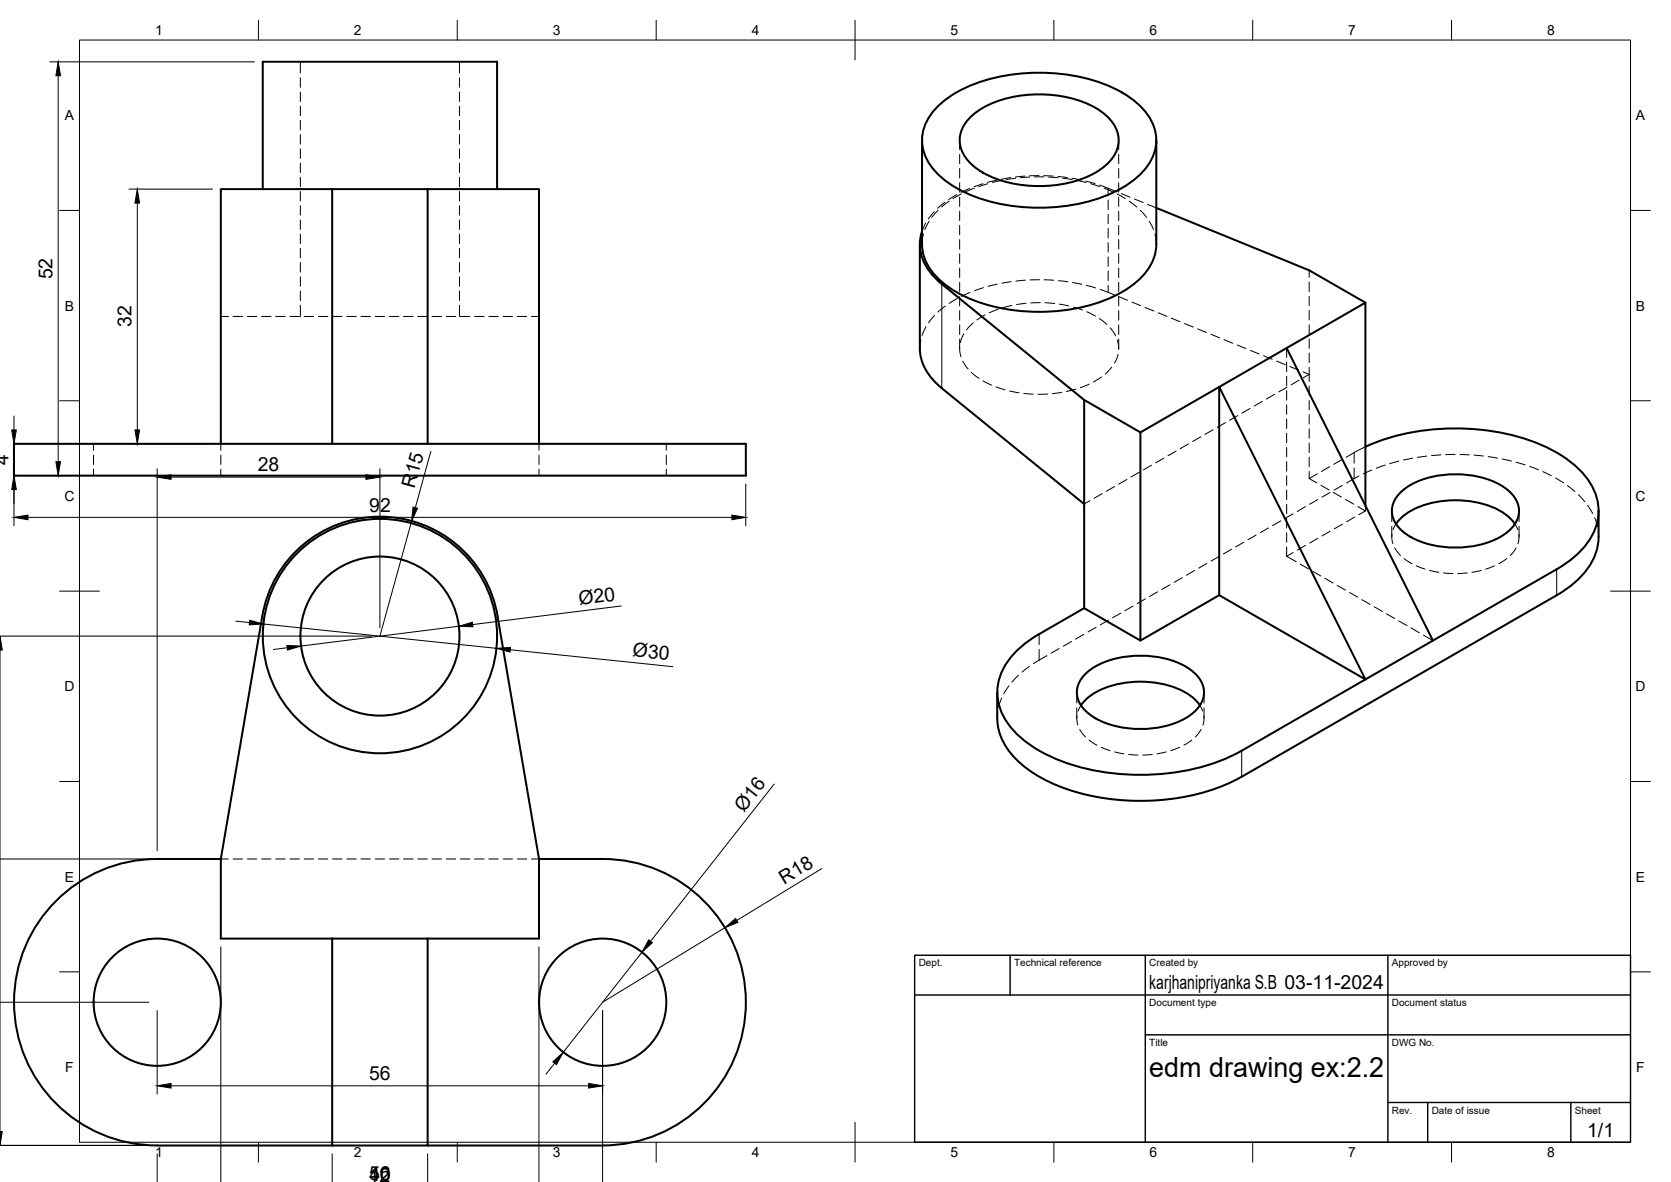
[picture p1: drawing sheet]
<svg xmlns="http://www.w3.org/2000/svg" width="420mm" height="297mm" viewBox="0 0 420 297" stroke-linecap="round" stroke-linejoin="round" font-family="sans-serif">
<!-- layer: Visible -->
<g fill="none" stroke="#000" stroke-width=".51">
<path d="M231.8 35.2v26.2a13 13 0 0 0 5.7 10 39.4 39.4 0 0 0 23.8 7 39.4 39.4 0 0 0 23.8-7 13 13 0 0 0 5.6-10v-26.2M235.9 26.7a34 34 0 0 1 20-8.1 45.3 45.3 0 0 1 26.2 4.6 16 16 0 0 1 8.4 10 11.4 11.4 0 0 1-3.8 10.6 34 34 0 0 1-20 8.1 45.3 45.3 0 0 1-26.2-4.7 16 16 0 0 1-8.4-9.9 11.4 11.4 0 0 1 3.8-10.6zM243.6 29.9a23.2 23.2 0 0 1 15-6.1 29.2 29.2 0 0 1 18.2 4.2 8.4 8.4 0 0 1 4.1 9.4 13.5 13.5 0 0 1-8.4 7.4 31.8 31.8 0 0 1-25.3-1.4 9.9 9.9 0 0 1-5.9-8.2 7.8 7.8 0 0 1 2.3-5.3zM66.1 47.5v-32h58.9v32M83.5 47.5h24v64h-24zM83.5 47.5h-28v64M107.5 47.5h28v64M231.8 58.1a11.5 11.5 0 0 0 4 12.4l36.8 30v26.2M290.7 52.2l38.5 15.7 14.1 8.2M231.3 61.4v26.2a13 13 0 0 0 5.5 10l35.8 29.1M306.6 97.2l16.9-9.7 36.8 73.5-17 9.7zM306.6 97.2v52.4l36.7 21.1-31.1 18a55.3 55.3 0 0 1-33.8 5.5 43.6 43.6 0 0 1-20.7-8 15.8 15.8 0 0 1-6.9-13 16.2 16.2 0 0 1 6.9-11.4l3.6-2.5 11.3-6.5 14.1 8.2 19.9-11.4"/>
<path d="M306.6 97.2l-19.9 11.5v52.3M323.5 87.5l19.8-11.4v50.9M83.5 111.5h-80v8h184v-8h-80M272.6 100.5l14.1 8.2M343.3 112.3a57.8 57.8 0 0 1 45.7 .2 24 24 0 0 1 11.6 10.3 13.1 13.1 0 0 1-2.6 15.1 26.4 26.4 0 0 1-6.6 5.2l-31.1 17.9M272.6 126.7v26.1M351 131.7a15.6 15.6 0 0 1 10.5-5.6 23.7 23.7 0 0 1 17.2 3.3l2.2 2.3M352.4 123.5a21.6 21.6 0 0 1 16-4.2 18.3 18.3 0 0 1 12 5.2 6 6 0 0 1-.8 8.7 21.6 21.6 0 0 1-16.1 4.3 18.3 18.3 0 0 1-12-5.2 6 6 0 0 1 .9-8.8zM402 128.4v6.5a15.6 15.6 0 0 1-6.7 12l-3.9 2.7-79.2 45.6a56 56 0 0 1-35.1 5.3 39.7 39.7 0 0 1-21.5-9.6 14.7 14.7 0 0 1-4.8-10.4l-.1-6.5M271.8 177.3a15.6 15.6 0 0 1 10.5-5.6 23.7 23.7 0 0 1 17.2 3.3l2.2 2.3M273.2 169.1a21.6 21.6 0 0 1 16-4.2 18.3 18.3 0 0 1 12 5.1 6 6 0 0 1-.8 8.8 21.6 21.6 0 0 1-16.1 4.3 18.3 18.3 0 0 1-12-5.2 6 6 0 0 1 .9-8.8zM55.5 215.9h-16a36 36 0 0 0-36 36 36 36 0 0 0 36 36"/>
<path d="M55.5 215.9l10.5-61.1a30 30 0 0 1 29.5-25 30 30 0 0 1 29.6 25l10.4 61.1M55.5 215.9v20h28M135.5 215.9h16a36 36 0 0 1 36 36 36 36 0 0 1-36 36M135.5 215.9v20h-28M83.5 235.9h24v52h-24zM39.5 287.9h44M107.5 287.9h44"/>
<circle cx="95.5" cy="159.8" r="29.5"/>
<circle cx="95.5" cy="159.8" r="20"/>
<circle cx="39.5" cy="251.9" r="16"/>
<circle cx="151.5" cy="251.9" r="16"/>
</g>
<!-- layer: Hidden -->
<g fill="none" stroke="#000" stroke-width=".25">
<path d="M75.5 15.5v2.9M75.5 19.5v2.4M115.5 15.5v2.9M115.5 19.5v2.4M75.5 23.1v2.4M75.5 26.7v2.4M75.5 30.3v2.3M75.5 33.8v2.4M75.5 37.4v2.4M115.5 23.1v2.4M115.5 26.7v2.4M115.5 30.3v2.3"/>
<path d="M115.5 33.8v2.4M115.5 37.4v2.4M241.3 35.2v2.4M241.3 38.8v2.4M281.3 35.2v2.4M281.3 38.8v2.4M75.5 41v2.4M75.5 44.5v2.4M75.5 48.1v2.4M75.5 51.7v2.4M75.5 55.3v2.3M75.5 58.8v2.4"/>
<path d="M115.5 41v2.4M115.5 44.5v2.4M115.5 48.1v2.4M115.5 51.7v2.4M115.5 55.3v2.3M115.5 58.8v2.4M232.2 58.8l-.4 2.6M232.8 56.1l-1 2.1M233.6 55.6l-1.1 2.1M234.9 53.2l-1.5 1.8M235.9 52.8l-1.6 1.8M237.6 50.8l-1.9 1.6"/>
<path d="M238.6 50.6l-1.9 1.4M240.6 48.9l-2.1 1.3M241.3 42.4v2.3M241.3 45.9v2.4M241.3 49.5v2.4M241.3 53.1v2.3M241.3 56.6v2.4M241.7 48.7l-2.1 1.2M243.8 47.4l-2.2 1M245 47.3l-2.2 .9M247.2 46.2l-2.3 .7M248.3 46.2l-2.2 .7"/>
<path d="M250.6 45.3l-2.3 .5M251.8 45.3l-2.3 .6M254.1 44.6l-2.3 .4M255.4 44.8l-2.4 .3M257.7 44.2l-2.4 .3M258.9 44.5l-2.4 .2M260.1 44.5h2.4M261.3 44.1l-2.4 .1M262.4 44.1l2.4 .1M263.7 44.5l2.3 .2M266 44.4l2.4 .2M267.2 44.8l2.4 .3"/>
<path d="M269.6 44.8l2.3 .4M270.8 45.3l2.3 .6M273 45.5l2.3 .7M274.2 46.2l2.3 .7M276.5 46.5l4.3 1.7M277.6 47.3l2.2 .9M280.9 48.7l2.1 1.2M281.3 42.4v2.3M281.3 45.9v2.4M281.3 49.5v2.4M281.3 53.1v2.3M281.3 56.6v2.4"/>
<path d="M281.9 48.6l2.2 1M284 50.6l1.8 1.4M285.2 50l2.2 .9M286.7 52.8l1.6 1.8M288.5 51.4l2.2 .8M289 55.6l1 2.1M290.4 58.9l.3 2.5M55.5 79.5h1.9M58.6 79.5h2.4M62.2 79.5h2.4M65.8 79.5h2.3M69.3 79.5h2.4"/>
<path d="M72.9 79.5h2.4M75.5 62.4v2.4M75.5 66v2.4M75.5 69.6v2.3M75.5 73.1v2.4M75.5 76.7v2.8M76.5 79.5h2.3M80.1 79.5h2.3M83.6 79.5h2.4M87.2 79.5h2.4M90.8 79.5h2.3M94.3 79.5h2.4"/>
<path d="M97.9 79.5h2.4M101.5 79.5h2.4M105.1 79.5h2.3M108.6 79.5h2.4M112.2 79.5h2.4M115.5 62.4v2.4M115.5 66v2.4M115.5 69.6v2.3M115.5 73.1v2.4M115.5 76.7v2.8M115.8 79.5h2.4M119.3 79.5h2.4"/>
<path d="M122.9 79.5h2.4M126.5 79.5h2.4M130 79.5h2.4M133.6 79.5h1.9M235 79.3l-1.5 1.8M237.7 76.9l-1.9 1.5M240.7 75l-2 1.2M241.3 60.2v2.4M241.3 63.8v2.4M241.3 67.4v2.4M241.3 70.9v2.4M241.3 74.5v2.4"/>
<path d="M241.3 78.1v2.4M243.9 73.5l-2.2 1M247.3 72.3l-2.3 .8M247.7 79.1l-2.1 1.3M250.7 71.4l-2.3 .6M251 77.7l-2.3 .9M254.3 70.8l-2.4 .4M254.4 76.8l-2.3 .6M257.8 70.4l-2.4 .2M258 76.2l-2.4 .3M261.4 70.3h-2.4M261.6 76.1h-2.4"/>
<path d="M262.6 70.3l2.3 .1M262.8 76.1l2.4 .2M266.1 70.5l2.4 .3M266.4 76.4l2.3 .5M269.7 71l2.3 .4M269.9 77.2l2.3 .7M273.2 71.7l2.3 .7M273.3 78.4l2.1 1M276.6 72.7l3.6 1.4M281.3 60.2v2.4M281.3 63.8v2.4M281.3 67.4v2.4"/>
<path d="M281.3 70.9v2.4M281.3 74.5v2.4M281.3 78.1v2.4M281.3 74.6l2.2 .9M284.6 75.9l2.2 .9M287.9 77.3l2.2 .9M291.2 78.6l2.2 .9M294.5 80l2.2 .9M329.2 67.9v1.8M329.2 70.9v2.4M329.2 74.5v2.3M329.2 78v2.4"/>
<path d="M231.5 85.4l-.2 2.2M232.8 82.1l-.9 2.2M241.3 87.3l.3 2.3M241.3 81.6v2.4M241.3 85.2v2.4M242.1 90.7l1.3 2M242.4 83.9l-.9 2.2M244.3 93.6l1.8 1.5M244.7 81.2l-1.7 1.7M247.2 95.7l2.1 1.1M250.4 97.2l2.3 .8M253.9 98.3l2.3 .4"/>
<path d="M257.4 98.9l2.4 .1M263.4 99l-2.4 .1M267 98.6l-2.4 .3M270.5 97.8l-2.3 .6M273.9 96.5l-2.3 .9M276.4 80.1l1.9 1.4M277 94.7l-2.1 1.3M279.2 82.4l1.3 2M279.5 92.3l-1.6 1.7M280.9 85.5l.4 2.3M281.1 89l-.9 2.3M281.3 81.6v2.4"/>
<path d="M281.3 85.2v2.4M297.8 81.3l2.2 .9M301.2 82.7l2.2 .9M304.5 84l2.2 .9M307.8 85.4l2.2 .9M311.1 86.7l2.2 .9M314.4 88.1l2.2 .8M317.7 89.4l2.2 .9M320.5 99.1l-2.1 1.2M321 90.7l2.2 .9M323.5 87.5v2.3M323.5 91v2.4"/>
<path d="M323.5 94.6v2.4M323.5 98.2v2.3M323.6 97.3l-2.1 1.2M324.3 92.1l2.2 .9M326.7 95.5l-2.1 1.2M327.6 93.4l1.6 .7-1.5 .8M329.2 81.6v2.4M329.2 85.2v2.4M329.2 88.7v2.4M329.2 92.3v3.5M329.2 97.1v2.3M23.5 111.5v1.6"/>
<path d="M23.5 114.3v2.4M23.5 117.9v1.6M55.5 111.5v1.6M55.5 114.3v2.4M55.5 117.9v1.6M135.5 111.5v1.6M135.5 114.3v2.4M135.5 117.9v1.6M167.5 111.5v1.6M167.5 114.3v2.4M167.5 117.9v1.6M286.4 118.7l-2 1.2"/>
<path d="M289.5 116.9l-2 1.2M292.6 115.1l-2 1.2M295.7 113.4l-2 1.1M298.8 111.6l-2 1.2M301.9 109.8l-2 1.2M305 108l-2 1.2M308.1 106.2l-2.1 1.2M311.2 104.4l-2.1 1.2M314.3 102.6l-2 1.2M317.4 100.9l-2.1 1.2M323.5 101.7v2.4M323.5 105.3v2.4"/>
<path d="M323.5 108.9v2.4M323.5 112.4v2.4M323.5 116v2.4M323.5 119.6v2.4M329.2 100.6v2.4M329.2 104.2v2.4M329.2 107.8v2.3M329.2 111.3v2.4M329.2 114.9v2.4M329.2 118.5v1.8M331.2 119.1l-2 1.2 1.9 1.1M334.3 117.3l-2 1.2"/>
<path d="M337.4 115.5l-2.1 1.2M341.7 119.6l-3.1 1.8M343.3 112.3l-4.8 2.6M344.9 118.1l-2.1 1M348.3 116.9l-2.2 .8M351.7 115.9l-2.3 .6M355.2 115.2l-2.3 .4M358.8 114.6l-2.4 .3M362.3 114.3l-2.4 .2M365.9 114.2h-2.4M367.1 114.2l2.3 .1M370.6 114.4l2.4 .2"/>
<path d="M374.2 114.8l2.3 .3M377.7 115.3l2.3 .6M381.2 116.1l2.3 .7M384.6 117.2l2.2 .9M387.9 118.5l2.2 1.1M274.1 125.8l-1.5 .9M277.2 124l-2.1 1.2M280.2 122.3l-2 1.2M283.4 120.5l-2.1 1.2M306.6 139.8l-2.1 1.2M309.7 138l-2.1 1.2M312.8 136.3l-2.1 1.1"/>
<path d="M315.8 134.5l-2 1.1M318.9 132.7l-2 1.2M322.1 130.9l-2.1 1.2M323.5 139.8l2.4 1.4M323.5 123.2v2.3M323.5 126.7v2.4M323.5 130.3v2.4M323.5 133.9v2.4M323.5 137.4v2.4M325.1 129.1l-2 1.2M325.2 138.9l-1.7 .9M328.2 127.3l-2 1.2"/>
<path d="M328.3 137.1l-2.1 1.1M331.3 125.5l-2 1.2M331.4 135.3l-2.1 1.2M332.1 121.9l2.1 1.2M334.4 123.8l-2 1.2M334.5 133.5l-2.1 1.2M335.2 123.7l2.1 1.2M337.5 122l-2.1 1.2M337.5 131.7l-2 1.2M338.3 125.5l2.1 1.2M340.6 129.9l-2 1.2M341.4 127.3l1.9 1.1-1.6 .9"/>
<path d="M343.3 127v1.4M349.9 128.4v2.7M349.9 132.3v2.6M350 134.2v1.4l.2 1M350.7 137.7l1.4 1.9M351 131.7l-.7 1.4M380.9 131.7l.7 1.4M381.2 137.7l-1.4 1.9M381.9 134.3v1.3l-.2 1M382 128.4v2.7M382 132.3v2.6M391.1 120.1l2 1.3"/>
<path d="M394.1 122l1.9 1.5M396.9 124.3l1.6 1.8M399.2 127l1.3 2M401 130.1l.7 2.3M401.9 133.5l.1 1.4M272.5 159.4l-2.1 1.2M275.6 157.6l-2 1.2M278.7 155.9l-2.1 1.1M281.8 154.1l-2.1 1.2M284.9 152.3l-2.1 1.2M288 150.5l-2.1 1.2M291.1 148.7l-2.1 1.2"/>
<path d="M294.2 146.9l-2.1 1.2M297.3 145.2l-2.1 1.2M300.4 143.4l-2.1 1.2M303.5 141.6l-2.1 1.2M326.9 141.8l2.1 1.2M330.1 143.6l2 1.1M333.1 145.3l2.1 1.2M336.2 147.1l2.1 1.2M339.3 148.9l2.1 1.2M342.4 150.7l2.1 1.2M345.5 152.5l2.1 1.2M348.6 154.2l2.1 1.2"/>
<path d="M351.7 156l2.1 1.2M353 140.4l2 1.3M354.8 157.8l2.1 1.2M356.1 142.2l2.2 .8M357.9 159.6l2.4 1.4M359.5 143.3l2.3 .5M363 144l2.4 .1M368.9 144l-2.4 .1M372.4 143.3l-2.3 .5M375.8 142.2l-2.2 .8M378.9 140.4l-2 1.3M250.9 178.8l-.2 1.7"/>
<path d="M251.9 175.4l-.8 2.3M253.7 172.3l-1.3 2.1M256.1 169.7l-1.7 1.7M258.8 167.5l-1.8 1.4M263.2 164.8l-3.4 2M266.3 163l-2 1.2M269.4 161.2l-2 1.2M270.7 174v2.7M270.7 177.9v2.6M270.8 179.9v1.3l.2 1M271.8 177.3l-.7 1.4M301.7 177.3l.7 1.4"/>
<path d="M302.7 179.9v1.3l-.2 1M302.7 174v2.7M302.7 177.9v2.6M271.5 183.3l1.4 1.9M273.8 186l2 1.3M276.9 187.8l2.2 .8M280.3 189l2.3 .4M283.8 189.6l2.4 .1M289.7 189.6l-2.4 .1M293.2 189l-2.3 .4M296.6 187.8l-2.2 .8M299.7 186l-2 1.3"/>
<path d="M302 183.3l-1.5 1.9M55.5 215.9h1.9M58.6 215.9h2.4M62.2 215.9h2.4M65.8 215.9h2.3M69.3 215.9h2.4M72.9 215.9h2.4M76.5 215.9h2.3M80.1 215.9h2.3M83.6 215.9h2.4M87.2 215.9h2.4M90.8 215.9h2.3"/>
<path d="M94.3 215.9h2.4M97.9 215.9h2.4M101.5 215.9h2.4M105.1 215.9h2.3M108.6 215.9h2.4M112.2 215.9h2.4M115.8 215.9h2.4M119.3 215.9h2.4M122.9 215.9h2.4M126.5 215.9h2.4M130 215.9h2.4M133.6 215.9h1.9"/>
</g>
<!-- layer: Hidden Narrow -->
<path d="M278.6 47.3v1.8M278.6 50.3v2.3M278.6 53.8v2.4M278.6 57.4v2.4M278.6 61v2.4M278.6 64.6v2.3M278.6 68.1v2.4M278.6 71.7v1.8M340.5 113.7v2.7M340.5 117.6v2.7M261.3 159.3v2.7M261.3 163.2v2.7" fill="none" stroke="#000" stroke-width=".25"/>
<!-- layer: Visible Narrow -->
<path d="M236.8 71.4v26.2M391.4 143.1v6.5M312.2 188.7v6.5" fill="none" stroke="#000" stroke-width=".25"/>
<!-- layer: BORDER -->
<g fill="none" stroke="#000" stroke-width=".25">
<path d="M20 10.1h390v276.9h-390zM65 5.1v5M115 5.1v5M165 5.1v5M215 5.1v10M265 5.1v5M315 5.1v5M365 5.1v5M15 52.9h5M410 52.9h5M15 100.7h5M410 100.7h5"/>
<path d="M15 148.6h10M405 148.6h10M15 196.4h5M410 196.4h5M15 244.2h5M410 244.2h5M65 287v5M115 287v5M165 287v5M215 282.1v9.9M265 287v5M315 287v5"/>
<path d="M365 287v5"/>
</g>
<!-- layer: TITLEBLOCK -->
<path d="M230 240.1h180v46.9h-180zM230 250h180M254 240.1v9.9M288 240.1v46.9M349 240.1v46.9M288 260.1h122M349 277.1h61M359 277.1v9.9M395 277.1v9.9" fill="none" stroke="#000" stroke-width=".36"/>
<!-- layer: FD_Dimensions -->
<g fill="none" stroke="#000" stroke-width=".25">
<path d="M12.5 15.5h51.5M14.6 19v97M32.4 47.5h21M34.5 51v57M3.5 104.5v3.5M3.5 111.5v8M5.6 119.5h11.1M32.4 111.5h21M39.5 117.8v96M43 119.9h49M95.5 117.8v40M108.3 113.4l-3.9 14.2"/>
<path d="M3.5 121.6v10.5M7 130h177M101.5 130.4l4 1.1M103.5 130.9l-8 29M187.5 121.6v10.5M0 159.9h93.4M59.3 156.1l3.4 .3M66.2 156.8l58.6 6.1M115.4 157.4l-39.7 5M156.2 152.3l-37.4 4.7M0 163.4v121M72.2 162.8l-3.5 .4"/>
<path d="M128.3 163.3l40.9 4.2M194.6 197l-31 39.5M0 215.9h37.4M206.6 218.3l-21.3 13M55.5 238v59M135.5 238v59M161.4 239.3l-19.8 25.1M182.3 233.1l-30.8 18.8M0 251.9h37.4M39.5 254v21M151.5 254v43M43 272.9h105"/>
<path d="M139.5 267.2l-2.2 2.7M0 287.9h37.4M39.5 290v7M83.5 290v7M107.5 290v7"/>
</g>
<g fill="#000" stroke="#000" stroke-width=".25">
<path d="M14.6 15.5l.6 3.5h-1.1zM34.5 47.5l.6 3.5h-1.2zM2.9 108h1.2l-.6 3.5zM14.1 116h1.1l-.6 3.5zM33.9 108h1.2l-.6 3.5zM39.5 119.9l3.5-.6v1.2zM92 119.3l3.5 .6-3.5 .6zM3.5 119.5l.6 3.5h-1.2zM3.5 130l3.5-.6v1.2zM103.9 127.4l1.1 .3-1.5 3.2zM184 129.4l3.5 .6-3.5 .6zM0 159.9l.6 3.5h-.6z"/>
<path d="M62.8 155.9l3.4 .9-3.5 .2zM115.4 157.4l3.4-1 .1 1.1zM72.1 162.2l3.6 .2-3.4 1zM124.8 162.9l3.6-.2-.2 1.2zM163.1 236.2l.9 .7-2.6 2.4zM182.3 233.1l2.7-2.3 .5 1zM39.5 272.9l3.5-.6v1.1zM139 266.8l2.6-2.4-1.7 3.2zM148 272.3l3.5 .6-3.5 .5zM0 284.4h.6l-.6 3.5z"/>
</g>
<text font-size="7" x="289" y="270.6">edm drawing ex:2.2</text>
<g font-size="4.9">
<text x="13.2" y="70.2" transform="rotate(-90 13.2 70.2)">52</text>
<text x="33.1" y="82.2" transform="rotate(-90 33.1 82.2)">32</text>
<text x="2.1" y="116.8" transform="rotate(-90 2.1 116.8)">4</text>
<text x="64.8" y="118.4">28</text>
<text x="104.2" y="122.8" transform="rotate(-75 104.2 122.8)">R15</text>
<text x="92.8" y="128.6">92</text>
<text x="145.7" y="152" transform="rotate(-7 145.7 152)">Ø20</text>
<text x="159" y="164.9" transform="rotate(6 159 164.9)">Ø30</text>
<text x="187" y="204.3" transform="rotate(-52 187 204.3)">Ø16</text>
<text x="197.2" y="222.3" transform="rotate(-31 197.2 222.3)">R18</text>
<text x="289" y="248.5">karjhanipriyanka S.B 03-11-2024</text>
<text x="92.8" y="271.4">56</text>
<text x="399.1" y="285.7">1/1</text>
<text x="92.7" y="297">12</text>
<text x="92.8" y="296.4">56</text>
<text x="92.9" y="296.9">40</text>
</g>
<g font-size="3.5">
<text x="39" y="8.8">1</text>
<text x="89" y="8.8">2</text>
<text x="139" y="8.8">3</text>
<text x="189" y="8.8">4</text>
<text x="239" y="8.8">5</text>
<text x="289" y="8.8">6</text>
<text x="339" y="8.8">7</text>
<text x="389" y="8.8">8</text>
<text x="16.3" y="30.2">A</text>
<text x="411.3" y="30.2">A</text>
<text x="16.3" y="78">B</text>
<text x="411.3" y="78">B</text>
<text x="16.2" y="125.9">C</text>
<text x="411.2" y="125.9">C</text>
<text x="16.2" y="173.7">D</text>
<text x="411.2" y="173.7">D</text>
<text x="16.3" y="221.6">E</text>
<text x="411.3" y="221.6">E</text>
<text x="16.4" y="269.4">F</text>
<text x="411.4" y="269.4">F</text>
<text x="39" y="290.8">1</text>
<text x="89" y="290.8">2</text>
<text x="139" y="290.8">3</text>
<text x="189" y="290.8">4</text>
<text x="239" y="290.8">5</text>
<text x="289" y="290.8">6</text>
<text x="339" y="290.8">7</text>
<text x="389" y="290.8">8</text>
</g>
<g font-size="2.5">
<text x="231" y="242.9">Dept.</text>
<text x="255" y="242.9">Technical reference</text>
<text x="289" y="242.9">Created by</text>
<text x="350" y="242.9">Approved by</text>
<text x="289" y="252.8">Document type</text>
<text x="350" y="252.8">Document status</text>
<text x="289" y="262.9">Title</text>
<text x="350" y="262.9">DWG No.</text>
<text x="350" y="279.9">Rev.</text>
<text x="360" y="279.9">Date of issue</text>
<text x="396" y="279.9">Sheet</text>
</g>
</svg>
